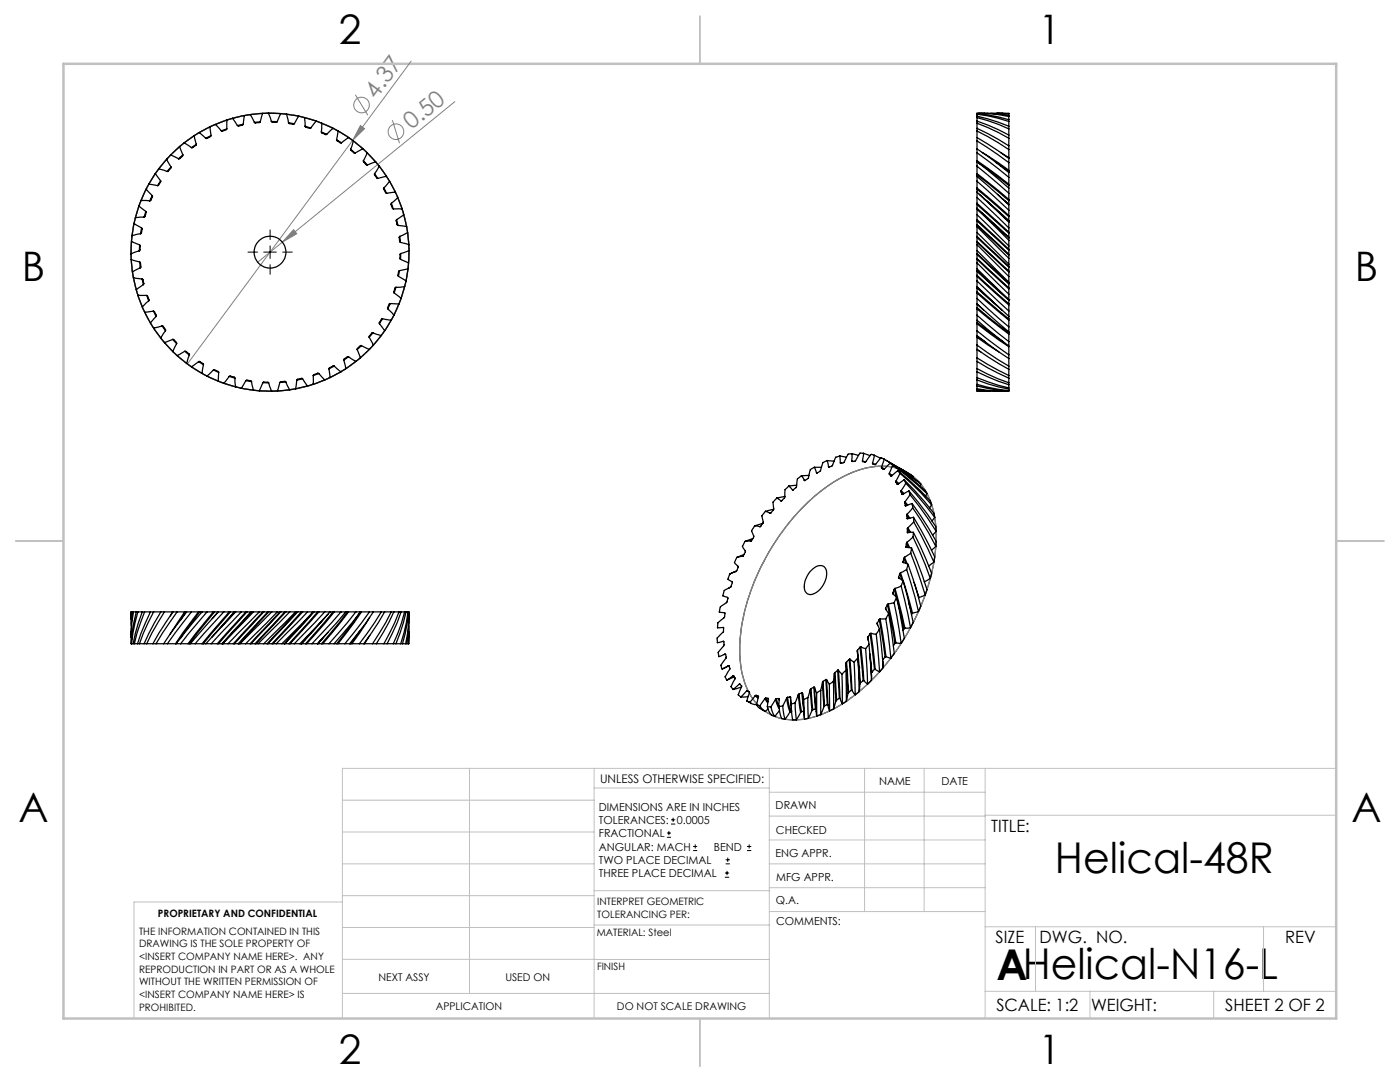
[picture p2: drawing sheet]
<svg xmlns="http://www.w3.org/2000/svg" width="279mm" height="216mm" viewBox="0 0 279 216" stroke-linecap="round" stroke-linejoin="round" font-family="sans-serif">
<g fill="none" stroke="#808080" stroke-width=".2">
<path d="M70.9 18.9l2.5 4.1M82.1 12.2l-44.7 60.4M71.9 25l.8 .7-2.3 2.3zM78.3 24l1.4 4.6M90.8 20.3l-34.5 28M56.3 48.3l-4.9 4M58.6 45.8l.6 .8-2.9 1.7z"/>
<circle cx="72.2" cy="21" r="1.56"/>
<circle cx="79" cy="26.3" r="1.56"/>
</g>
<g fill="none" stroke="#000" stroke-width=".2">
<path d="M52.6 50.3h2.5M53.9 49.1v2.5M133.1 167.1h.8M133.1 166.2h.8M133.5 165.8v.9M133.9 164.4h.9M133.9 163.6h.9M134.3 163.2v.8M138.3 169.7h.8M138.3 168.9h.8M138.7 168.5v.8M144.7 175h.8"/>
<path d="M144.7 174.2h.8M144.8 172.4h.9M144.8 171.6h.9M145.1 173.8v.8M145.2 171.1v.9M149.1 169.7h.8M149.1 168.9h.8M149.5 168.5v.8"/>
</g>
<g fill="none" stroke="#808080" stroke-width=".25">
<path d="M159.9 101.6a27 27 0 0 1 13.5-8.3 10.2 10.2 0 0 1 11.3 4.7 21 21 0 0 1 1.7 13.8 44.7 44.7 0 0 1-17.7 28.3 17.9 17.9 0 0 1-11.6 3.4 10.3 10.3 0 0 1-8.8-8.2 28.3 28.3 0 0 1 1.1-16.2 47 47 0 0 1 10.5-17.5zM160.1 101.3a26.5 26.5 0 0 1 13.5-8.1 10.1 10.1 0 0 1 12.2 7.2 26.7 26.7 0 0 1-.3 15.8 44.2 44.2 0 0 1-17.1 24.1 17.8 17.8 0 0 1-11.6 3.2 10.5 10.5 0 0 1-8.5-8.5 29.7 29.7 0 0 1 1.5-16.9 46.9 46.9 0 0 1 10.3-16.8z"/>
<circle cx="53.9" cy="50.3" r="27.7"/>
</g>
<g fill="none" stroke="#c0c0c0" stroke-width=".2">
<path d="M68.3 159.7h50.3M93.7 153.3v44.9M118.6 153.3v49.9M118.6 157.2h34.9M153.5 153.3v49.9M153.5 158.1h43.1M172.5 153.3v28.6M184.4 153.3v28.6M196.6 153.3v49.9M266.7 153.3h-198.4v49.9M68.3 178.7h50.3M68.3 172.4h50.3"/>
<path d="M68.3 166h50.3M68.3 180h-41.6v23.2M118.6 177.7h35M153.5 167.6h43.1M153.5 162.8h43.1M153.5 172.4h43.1M153.5 177.1h43.1M196.6 162.7h70.1M68.3 198.2h85.2M68.3 191.4l85.2 .1M68.3 185.1h50.3M118.6 184.6h35"/>
<path d="M153.6 181.9h43M196.6 197.8h70.1M196.6 184.9h70.1M206.7 184.9v12.9M217.5 197.8v5.4M242.2 197.8v5.4M252.2 184.9v12.9"/>
</g>
<path d="M139.7 3.2v9.5M3.1 107.9h9.6M266.7 107.9h9.5M139.7 203.2v9.6" fill="none" stroke="#c0c0c0" stroke-width=".25"/>
<path d="M12.7 12.7h254v190.5h-254z" fill="none" stroke="#c0c0c0" stroke-width=".5"/>
<path d="M51.4 50.3h-1.9M53.9 47.8v-1.9M53.9 52.8v1.9M56.4 50.3h1.9" fill="none" stroke="#000" stroke-width=".2" stroke-dasharray="15.2 1.3 1.3 1.3"/>
<g fill="#808080">
<path d="M58.6 45.8l.6 .8-2.9 1.7z"/>
<path d="M71.9 25l.8 .7-2.3 2.3z"/>
</g>
<g fill="none" stroke="#000" stroke-width=".25">
<path d="M29.2 37.7l1.2 1.3M29.2 37.7l-1 2.3M29.2 37.7l-.1 .1M29.7 36.7l-.5 1M29.7 36.7l1.7 .3M30.4 39v.2l-.1 .4-.2 .4-.2 .1M30.4 39l-.5 1.1M31 34.6l1.1 1.6-.5 .8h-.2M31 34.6l-1.3 2.1M31 34.6v.1M31.7 33.7l-.7 .9M31.7 33.7l1.6 .5"/>
<path d="M32.1 36.1l-.7 .9M33.3 31.8l.8 1.5v.2l-.6 .7h-.2M33.3 31.8l-1.6 1.9M33.3 31.8h-.1M34 30.9l-.7 .9M34 30.9l1.6 .8M34.1 33.3l-.8 .9M35.8 29.2l.7 1.7M35.8 29.2l-1.8 1.7M35.8 29.2v.1M36.5 30.9v.2l-.3 .3-.6 .3M36.5 30.9l-.9 .8"/>
<path d="M36.8 28.5l-1 .7M36.8 28.5l1.4 1M38.8 27.1l.4 1.7-.7 .7h-.3M38.8 27.1l-2 1.4M38.8 27.1h-.1M39.2 28.8l-1 .7M39.7 26.5l-.9 .6M39.7 26.5l1.4 1.1M41.9 25.3l.2 1.7M41.9 25.3l-2.2 1.2M41.9 25.3h.1M42.1 27v.2l-.4 .2-.5 .3-.1-.1"/>
<path d="M42.1 27.1l-1 .5M43 24.8l-1.1 .5M43 24.8l1.2 1.3M45.3 25.7l-.5 .3-.6 .1M45.3 25.7l-1.1 .4M45.3 24v1.7M45.3 24l-2.3 .8M45.3 24h-.1M46.4 23.6l-1.1 .4M46.4 23.6l1 1.4M48.5 24.8l-1.1 .2M48.8 23.1h.1"/>
<path d="M48.8 23.1l-.3 1.7-.9 .4-.2-.2M48.8 23.1l-2.4 .5M50 22.9l-1.2 .2M50 22.9l.8 1.5M51.9 24.3l-.1 .1-.9 .2-.1-.2M51.9 24.3l-1.1 .1M52.4 22.6l-2.4 .3M53.6 22.6l.6 1.6M53.6 22.6h-1.2l-.5 1.7M53.6 22.6l2.4 .1M54.2 24.2l.1 .2h.8l.2-.1M54.2 24.2l1.1 .1"/>
<path d="M56 22.7h.1M56 22.7l-.7 1.6M56 22.7l1.2 .1M57.2 22.8l.4 1.7M57.2 22.8l2.4 .4M57.6 24.5l.1 .2h.4h.6M57.6 24.5l1.1 .2M59.6 23.2h.1M59.6 23.2l-.9 1.5M59.6 23.2l1.1 .3M60.7 23.5l.2 1.7M60.7 23.5l2.4 .7"/>
<path d="M60.9 25.2l.5 .3h.6M60.9 25.2l1.1 .3M63.1 24.2h.1M63.1 24.2l-1.1 1.3M63.1 24.2l1.1 .4M64.1 26.3l.1 .2 .6 .3h.4M64.1 26.3l1.1 .5M64.2 24.6l-.1 1.7M64.2 24.6l2.3 1M66.5 25.6l-1.3 1.2M66.5 25.6l1 .5M67.2 27.9v.1l.7 .5h.3"/>
<path d="M67.2 27.9l1 .6M67.5 26.1l-.3 1.8M67.5 26.1l2.1 1.3M69.5 27.4h.1M69.6 27.4l-1.4 1.1M69.6 27.4l.9 .7M70 29.8v.2l.3 .3 .4 .3 .2-.1M70 29.8l.9 .8M70.5 28.1l-.5 1.7M70.5 28.1l1.9 1.6M72.4 29.7h.1M72.4 29.7l-1.5 .8"/>
<path d="M72.4 29.7l.9 .8M72.5 32.1l.1 .2 .6 .6 1.8-.6M72.5 32.1l.8 .8M73.3 30.5l-.8 1.6M73.3 30.5l1.6 1.8M74.8 34.6v.3l.6 .7 1.7-.4M74.8 34.6l.6 1M74.9 32.2l.1 .1M75 32.3l.7 .9M75.7 33.2l-.9 1.4M75.7 33.2l1.4 2M76.6 37.5v.2l.5 .9 1.8-.3"/>
<path d="M76.6 37.5l.6 1.1M77.1 35.1v.1M77.1 35.2l.7 1M77.8 36.2l-1.2 1.3M77.8 36.2l1.1 2.1M78.9 38.3h.1M78.9 38.3l.5 1.1M79.4 39.4l-1.3 1.2M79.4 39.4l.9 2.3M195 39.4l6.3 6.1M195 38.3l6.3 6M195 38.3v1.1"/>
<path d="M195 39.4v1.2M195 36.2l6.3 5.7M195 36.2v-1l6.3 5.7M195 37.5l6.3 5.5M195 36.2v1.3M195 37.7l6.3 5.5M195 37.7v.6M195 33.2l6.3 5.4M195 33.2v-.9l6.3 5.2M195 34.6l6.3 5.2M195 33.2v1.4M195 37.5v.2"/>
<path d="M195 34.9l6.3 5.1M195 34.6v.3M195 30.5l6.3 4.9M195 29.7l2.1 1.5 4.2 3.2M195 29.7v.8M195 32.1l6.3 4.7M195 30.5v1.6M195 32.1v.2M195 28.1l6.3 4.4M195 28.1v-.7l4.2 2.7 2.1 1.5M195 28.1v1.6M195 26.1l2.1 1.1 4.2 2.6"/>
<path d="M195 26.1v-.5l4.2 2.2 2.1 1.3M195 26.1v1.3M195 24.6l4.2 1.8 2.1 1.2M195 24.6v.9M195 24.2l4.2 1.7 2.1 1.1M195 24.2v.4M195 23.5l4.2 1.3 2.1 .9M195 23.5v.6M195 23.5v-.3l2.1 .5 4.2 1.5M195 22.8l2.1 .3 4.2 1.1M195 22.8v-.1l2.1 .2 4.2 1M195 22.6l4.2 .3 2.1 .3"/>
<path d="M195 22.6h.1M195 22.8v.3M195 34.9v.3M195.1 32.4l6.2 4.6M195.3 22.6a30.4 30.4 0 0 1 6 .4M195.4 38.8l5.2 4.6M196 30.4l5.3 3.6M196.4 39.6l4.9 4.4M197.7 22.6l3.6 .1M198.8 32.4l2.5 1.8M198.9 22.6l2.4 .1M199.1 38.8l2.2 2"/>
<path d="M199.7 30.4l1.6 1.1M200 39.6l1.3 1.1M201.3 37.5v1.1M201.3 38.6v1.2M201.3 39.8v.2M201.3 34.4v1M201.3 35.4v1.4M201.3 37v.5M201.3 36.8v.2M201.3 31.6v.9M201.3 32.5v1.5M201.3 34.2v.2"/>
<path d="M201.3 34v.2M201.3 29.1v.7M201.3 29.8v1.7M201.3 31.5v.1M201.3 27.6v1.5M201.3 27v.6M201.3 25.7v1.3M201.3 25.2v.5M201.3 24.2v1M201.3 23.9v.3M201.3 23.2v.7M201.3 23v.2"/>
<path d="M201.3 22.7v.3M26.1 50.7l.1 1.1M26.2 51.8l1.7 .5M26.2 51.8l.2 2.5M26.2 51.8v.1M26.2 48.2l1.7 .7v1l-.1 .2M26.2 48.2l-.1 2.5M26.2 48.2h.1M26.4 47l-.2 1.2M26.4 54.3l.2 1.1 1.8 .3M26.6 55.5l.6 2.3M26.7 44.6l1.6 1-.1 .9-.2 .1"/>
<path d="M26.7 44.6l-.3 2.4M27 43.5l-.3 1.1M27.2 57.8l.3 1.1M27.5 58.9h1.8M27.5 58.9l.9 2.3M27.5 58.9l.1 .1M27.7 41.1l1.4 1.1M27.7 41.1l-.7 2.4M27.7 41.1h.1M27.8 50.1l-1.7 .6M27.9 52.3l.1 .2 .1 .8-.1 .1M27.9 48.9l-.1 1.2"/>
<path d="M27.9 52.3l.1 1.1M28 53.4l-1.6 .9M28 46.6l-1.6 .4M28.2 40l-.5 1.1M28.2 40l1.7 .1M28.3 45.5l-.3 1.1M28.4 55.7l.1 .1 .2 .8-.1 .2M28.4 55.7l.2 1.1M28.6 56.8l-1.4 1M28.8 43.3l-1.8 .2M29.1 42.2l-.1 1-.2 .1M29.1 42.2l-.3 1.1"/>
<path d="M29.3 58.9l.2 .2 .2 .7v.2M29.3 58.9l.4 1.1M78.1 40.6l-.1 .2 .4 .9h1.9M78.1 40.6l.4 1.1M78.7 58.5l1.3 1M79 57.3l-.3 .6v.6M79 57.3l-.3 1.2M79.2 43.8l-.1 .3 .1 .7 .2 .2M79.2 43.8l.2 1.2M79.4 45l1.7 .2M79.5 55.1l1.5 1-.2 1.1M79.7 54l-.1 .2-.2 .7 .1 .2"/>
<path d="M79.7 54l-.2 1.1M79.8 47.2l-.1 .2 .1 .8 .1 .2M79.8 47.2l.1 1.1M79.9 48.4l1.7 .4M79.9 51.8l1.6 .7M80 50.6l-.2 .1v.7l.1 .4M80 50.6l-.1 1.2M80 59.5l-.4 1.1M80 59.5h.1M80.2 41.7h.1M80.3 41.7l.3 1.1M80.6 42.8l-1.4 1"/>
<path d="M80.6 42.8l.5 2.4M80.8 57.2l-1.8 .1M80.8 57.2l-.8 2.3M81.1 45.2l.3 1.2M81.1 45.2h.1M81.4 46.4l-1.6 .8M81.4 46.4l.2 2.4M81.4 53.6l-1.7 .4M81.4 53.6l-.4 2.4M81.5 52.5l-.1 1.1M81.5 52.4v.1M81.6 48.8h.1"/>
<path d="M81.6 48.8v1.2M81.6 50l-1.6 .6M81.6 50l-.1 2.5M195 41.6l1.9 1.8-1-.9M195 57.3l4.9 4.6M195 46.4l6.3 6.3M195 45.2v1.2M195 45.2l6.3 6.3M195 45v.2M195 45l6.3 5.9M195 46.4v.8M195 47.2l6.3 5.9"/>
<path d="M195 50l6.3 6.3M195 48.8v1.2M195 48.8l6.3 6.4M195 48.4v.4M195 48.4l6.3 5.9M195 50v.6M195 50.6l6.3 5.9M195 42.8l6.3 6.3M195 42.8v-1.1l6.3 6.2M195 43.8l6.3 5.9M195 42.8v1M195 51.8l6.3 5.8"/>
<path d="M195 52.5l6.3 6.2M195 51.8v.7M195 53.6l6.3 6.2M195 52.5v1.1M195 53.6v.4M195 40.6l6.3 5.7M195 57.2l6.3 5.9M195 56.1l6.3 6M195 56.1v1.1M195 55.1l6.3 5.8M195 55.1v1M195 57.2v.1"/>
<path d="M195 58.5l6.3 5.4M195 59.5l6.3 5.7M195 58.5v1M195 59.5v1.1M195 44.8l6.3 5.9M195 44.8v.2M195 48.2l6.3 5.9M195 48.2v.2M195 47.4l6.3 5.9M195 47.2v.2M195 50.8l6.3 5.9M195 50.6v.2"/>
<path d="M195 44.1l6.3 5.8M195 43.8v.3M195 51.6l6.3 5.8M195 51.6v.2M195 47.4v.8M195 44.1v.7M195 50.8v.8M195 41.6l6.3 5.7M195 54.2l6.3 5.7M195 54v.2M195 40.8l6.3 5.7M195 40.6v.2"/>
<path d="M195 40.8v.8M195 54.9l6.3 5.7M195 54.2v.7M195 54.9v.2M195 57.3v.2M195 58.2l6.3 5.4M195 57.5v.7M195 58.2v.3M195 54l3.5 3.2M195 57.5l4.1 3.6M196.8 43.4l4.5 4.1M198.5 57.2l2.8 2.6"/>
<path d="M198.5 57.2v.1M200.5 43.4h.1M200.6 43.4l.7 .7M201.3 51.5v1.2M201.3 50.9v.6M201.3 52.7v.4M201.3 55.2v1.1M201.3 54.3v.9M201.3 56.3v.2M201.3 47.9v1.2M201.3 49.1v.6M201.3 57.6v1.1"/>
<path d="M201.3 58.7v1.1M201.3 47.5v.4M201.3 59.8h.1M201.3 44.3v1.2M201.3 45.5v.8M201.3 44.1v.2M201.3 40.9v1M201.3 41.9v1.1M201.3 50.7v.2M201.3 54.1v.2M201.3 53.1v.2M201.3 56.5v.2"/>
<path d="M201.3 49.7v.2M201.3 40.8v.1M201.3 57.4v.2M201.3 53.3v.8M201.3 49.9v.8M201.3 56.7v.7M201.3 47.3v.2M201.3 59.8v.1M201.3 46.3v.2M201.3 46.5v.8M201.3 59.9v.7M201.3 44v.1"/>
<path d="M201.3 43.2v.8M201.3 43v.2M201.3 40.7v.1M201.3 40v.7M28.4 61.2l.5 1.1 1.9-.1 .4 .8v.1M28.9 62.3l1.1 2.2M28.9 62.3h.1M29.7 60l-1.3 1.2M30 64.5l.7 .9M30.6 62.1l.6 1M30.7 65.4l1.7-.4 .7 .8-.1 .2M30.7 65.4l1.4 2.1"/>
<path d="M30.7 65.4v.1M31.2 63.1l-1.2 1.4M32.1 67.5l.7 .9M32.3 65l.7 1M32.8 68.4l1.8-.7 .6 .6v.3M32.8 68.4h.1M32.8 68.3l1.7 1.9M33 66l-.9 1.5M34.5 67.7l.7 .9M34.5 70.2l.8 .7M35.2 68.6l-.7 1.6M35.3 70.9l2 1.6"/>
<path d="M35.3 70.9l.1 .1M36.9 70.1l.9 .8M37.3 72.5l.9 .7M37.8 70.9l-.5 1.6M37.8 70.9v-.2l-.8-.6-1.7 .8M38.2 73.2l2.1 1.3M38.2 73.2h.1M39.6 72.1l1 .7M40.6 72.8l-.3 1.7M40.6 72.8l-.1-.2-.8-.5-1.5 1.1M41.4 75.1l2.2 1M42.6 73.8l1 .5"/>
<path d="M43.6 76.1l1.1 .4M43.6 74.3v1.8M43.6 74.3v-.1l-.9-.4-1.4 1.2-1-.5M44.7 76.5l2.3 .7M44.7 76.5h.1M45.8 75.1l.9 .1 .2 .3M45.8 75.1l-1.1 1.4M45.8 75.1l1.1 .4M46.9 75.5l.1 1.7M48.2 77.5l2.4 .4M49.1 76l.2-.2 .8 .2 .1 .2M49.1 76l-.9 1.5-1.2-.3"/>
<path d="M49.1 76l1.1 .2M50.2 76.2l.4 1.7M50.6 77.9l1.2 .1M51.8 78l2.4 .1M51.8 78h.1M52.5 76.3l1.1 .1M53.6 76.4l.6 1.7M53.6 76.4l-.1-.1h-1l-.7 1.7M57 76.2l.8 1.6M57 76.2l-.1-.1-.9 .1-.2 .1-.4 1.7-1.2 .1M57 76.2l-1.1 .1M57.8 77.8l-2.4 .2"/>
<path d="M59 77.6l-1.2 .2M59 77.6h.1M59.2 75.8l-.2 1.8M60.4 75.6l1 1.4M60.4 75.6l-.3-.1-.7 .2-.2 .1M60.4 75.6l-1.2 .2M61.4 77l-2.4 .6M62.5 76.7l-1.1 .3M62.5 74.9v1.8M62.5 76.7h.1M63.6 74.5l1.2 1.3M63.6 74.5l-.1-.1-.9 .4-.1 .1"/>
<path d="M63.6 74.5l-1.1 .4M64.8 75.8l-2.3 .9M65.7 73.6l.2 1.8M65.9 75.4l-1.1 .4M65.9 75.3h.1M66.7 73.1l1.4 1.1M66.7 73.1l-.2-.1-.7 .4-.1 .2M66.7 73.1l-1 .5M68.1 74.2l-2.2 1.1M68.6 71.9l.4 1.7M69 73.6l-.9 .6M69.1 73.5l-.1 .1"/>
<path d="M69.6 71.2l1.4 .9M69.6 71.2l-.6 .2-.4 .5M69.6 71.2l-1 .7M71 72.1l-2 1.5M72 71.3l-.1 .1M72.1 69l1.6 .7M72.1 69h-.2l-.6 .6 .6 1.8-.9 .7M72.1 69l-.8 .7M73.7 69.7l-1.8 1.7M74.4 66.4l1.7 .6M74.4 66.4l-.2 .1-.5 .8 .8 1.6M74.4 66.4l-.7 .9"/>
<path d="M74.5 68.9l-.8 .8M74.5 68.8v.1M76.1 67l-1.6 1.9M76.3 63.6l1.8 .3M76.3 63.6l-.2 .1-.4 .8 1.1 1.5M76.3 63.6l-.6 1M76.8 66l-.7 1M76.8 66h.1M77.4 61.6l1.2 1.3-.5 1M77.9 60.6h1.7M77.9 60.6h-.2l-.2 .4-.2 .5 .1 .1M77.9 60.6l-.5 1"/>
<path d="M78.1 63.9l-1.3 2.1M79.6 60.6l-1 2.2M195 60.6l1.3 1.2M195 60.6l6.3 5.6M195 63.9l6.3 5.1M195 62.9l6.3 5.3M195 62.9v1M195 61.6l6.3 5.1M195 61.6v1.3M195 61.4l6.3 5M195 60.7v.7M195 61.4v.2"/>
<path d="M195 64.6l6.3 4.6M195 66l6.3 4.8M195 64.6v1.4M195 67l6.3 4.5M195 66v1M195 63.9v.4M195 64.3v.3M195 68.9l4.2 2.9 2.1 1.3M195 67.3v1.6M195 68.9v.7a41 41 0 0 0 6.3 4.1M195 67.1v.2M195 71.4l2.1 1.3 4.2 2.2"/>
<path d="M195 69.8v1.6M195 71.4v.6a33.6 33.6 0 0 0 6.3 3.5M195 73.6l4.2 2 2.1 .8M195 72.2v1.4M195 73.6v.5a29.2 29.2 0 0 0 6.3 2.7M195 75.4l4.2 1.5 2.1 .5M195 74.2v1.2M195 75.4v.4a27.4 27.4 0 0 0 6.3 1.8M195 76.7l2.1 .6 4.2 .7M195 75.8v.9M195 76.7v.3a26.7 26.7 0 0 0 6.3 1M195 77.6l2.1 .3 4.2 .1"/>
<path d="M195 77.6v.2l3.9 .2M195 77.8v.2h2.7M195 64.3l5.3 3.9M195 67.3l4.4 2.9M195 67v.1M195 69.7v.1M195 77.1v.5M195 67.1l1.6 1.1M195 69.8l.7 .4M195.3 78.1h1.2M195.3 78l-.3 .1M198.9 78.1h1.2"/>
<path d="M201.3 62.1v1M201.3 60.9v1.2M201.3 63.9v1.3M201.3 65.2v1M201.3 60.6v.3M201.3 63.1v.5M201.3 63.6v.3M201.3 68.2v.8M201.3 66.7v1.5M201.3 66.2v.2M201.3 66.4v.3M201.3 69.2v1.6"/>
<path d="M201.3 70.8v.7M201.3 69v.2M201.3 71.5v1.6M201.3 73.1v.6M201.3 73.7v1.2M201.3 74.9v.6M201.3 75.5v.9M201.3 76.4v.4M201.3 76.8v.6M201.3 77.4v.2M201.3 77.6v.4M201.3 78h.1"/>
<path d="M155 99.4l-.7 .8 .1 1.4-.7 .8M155 99.4l.9 .5M156 99.9h-.1M156.6 99.1l-1.6 .3M157.4 97l-.7 .7-.1 1.5-.6 .7M157.4 97l.8 .8M158.2 97.8h.1M158.3 97.7l-.1 .1M159 96.8l-1.6 .2M159.9 94.9l-.8 .7-.1 1.5-.7 .7M159.9 94.9l.6 .9M160.5 95.8h.2"/>
<path d="M161.4 94.9h-1.5M162.5 93.2l.4 1.1M162.5 93.2l-.8 .5-.4 1.7-.7 .5-.1-.1M162.5 93.2h1.4M162.9 94.3h.2M165.1 91.9l-.8 .4-.6 1.7-.8 .3M165.1 91.9l.2 1.2M165.1 91.9l1.4 .1M165.3 93.1l.3 .1M167.6 91l-.8 .2-.7 1.8-.7 .2-.1-.1M167.6 91l.1 1.4M167.6 91l1.3 .2"/>
<path d="M167.7 92.4h.3M170 92l.3 .1M170 90.5l-.7 .1-.9 1.7-.6 .2-.1-.1M170 90.5v1.5M170 90.5l1.3 .4M172.1 92l.1 .1 .5 .1M172.1 92l.6 .2M172.3 90.5l-.7-.1-.9 1.6-.3 .1-.4-.1M172.3 90.5l-.2 1.5M172.3 90.5l1.3 .4M174.1 92.4l.6 .3M174.5 90.8l-.7-.1-1.1 1.5"/>
<path d="M174.5 90.8l-.4 1.6M174.5 90.8l1.3 .6M175.9 93.2v.2M175.9 93.4l.4 .3 .2-.1M175.9 93.4l.5 .3M175.9 93.2l.6 .4M176.5 91.6l-.6-.3-1.3 1.4-.4-.1-.1-.2M176.5 91.6l-.6 1.6M176.5 91.6l2.5 1.5 4.8 3.5M176.8 91.9l4.1 2.5 2.5 1.7 .4 .5M177.5 94.4v.2M177.5 94.6l.3 .4"/>
<path d="M177.5 94.4l.5 .5M177.5 94.6l.4 .4M177.7 92.4l-1.2 1.2M177.7 92.4l.5 .5M177.7 92.4a48.3 48.3 0 0 1 7 5.6l.3 .5M177.8 95h.1M178.2 92.9l-.7 1.5M178.2 92.9l2.4 1.7 4.4 3.9M178.8 93l3.4 2.1M178.8 96.2l.3 .4M178.8 96.2l.4 .4M178.8 96v.2"/>
<path d="M178.8 96l.6 .5M179.1 96.6v.1M179.2 93.9l-1.4 1.1M179.2 93.9l.4 .5M179.2 93.9a41 41 0 0 1 6.5 6.3l.2 .5M179.4 93.3l2.8 1.8M179.6 94.4l-.8 1.6M179.6 94.4l4.3 4.1 2 2.2M179.8 98.1l.2 .5M179.8 98.1l.4 .5M179.8 97.9v.2M179.8 97.9l.6 .6"/>
<path d="M180 98.6h.1M180.4 95.7l-1.3 .9M180.4 95.7l.4 .7M180.4 95.7a49.1 49.1 0 0 1 6 6.9l.1 .6M180.8 96.4l-1 1.5M180.8 96.4l2 2.2 3.7 4.6M181.4 98l-1.4 .6M181.4 98l.2 .7M181.4 98a40 40 0 0 1 5.4 7.3v.7M181.6 98.7l-1 1.4M181.6 98.7l1.9 2.4 3.3 4.9M182.2 95.1v.1"/>
<path d="M183.8 96.6l-.2 .3M185 98.5l-.3 .5M145.8 117.2l-.3 .1M147 111.2l-.4 1.1 .7 .7-.1 .6-.3 .5-1.3 .4-.3 1.1 .9 .5-.3 1-1.4 .7-.2 1.1 1 .4-.2 .8-1.3 1-.1 .4-.2 .6 1.2 .2-.1 .8-1.3 1.2-.1 1h1.2v.8l-1.3 1.2 .1 .9 1.2-.2 .1 .3v.5l-1.2 1.4 .2 .8 1.2-.5M147 113.9l-1.3 .6M148.2 111l-1.2 .2M148.3 110.9l-.1 .1M148.5 110.6l-1.5 .6M148.7 108l-.5 1 .6 1.1-.6 .9M149.8 108h-1.1M149.9 107.9l-.1 .1M150.2 107.5l-1.5 .5"/>
<path d="M150.6 104.9l-.6 1 .5 1.2-.7 .9M150.6 104.9l1.1 .2M151.7 105.1h.1M152.3 104.4l-1.7 .5M152.8 102l-.8 .9 .3 1.4-.6 .8M152.8 102l.9 .4M153.8 102.4h-.1M154.4 101.6l-1.6 .4M161.6 114.1a2.35 2.35 0 0 1 2.7-1.1 2.53 2.53 0 0 1 .2 3.3 3.7 3.7 0 0 1-2.9 2.3 1.51 1.51 0 0 1-1.1-1.9l.3-1.1zM178.2 118.3v.2l.7 .7M178.2 118.3v.2M178.5 117.6l-.3 .7"/>
<path d="M178.5 117.6l.4 1.6M178.6 117.4l-.1 .2M178.6 117.4l2 7.9M178.9 119.2l-.5 1.1M178.9 119.2l1.6 8.2-.7 1M179 119.7l1.4 5.8M179.4 115.2v.2l.8 .5M179.4 115.2v.2M179.6 114.5l-.2 .7M179.6 114.5l.4 1.2M179.7 114.3l-.1 .2M179.7 114.3l.9 2.7 1.5 5.3"/>
<path d="M179.8 116.9l-1.2 .5M179.8 116.9l1.9 8.4M180.2 112.1l.1 .2M180.2 115.9l-.4 1M180.2 115.9a52.3 52.3 0 0 1 2 8.5l-.5 .9M180.3 112.3l.9 .3M180.4 111.4l-.2 .7M180.4 111.4l.4 1M180.5 111.2l-.1 .2M180.5 111.2l.5 1.3M180.6 100.3l.1 .6M180.6 100.3l.4 .6"/>
<path d="M180.6 100.1v.2M180.6 100.1l.6 .7M180.7 100.9h.1M180.8 109.1l.1 .1M180.9 109.2l1 .2M180.9 108.4l-.1 .7M180.9 108.4l.4 .9M180.9 113.6l-1.2 .7M180.9 113.6l1.7 5.6 .7 2.8M181 102.8v.6M181 102.8l.4 .6M181 108.2l-.1 .2"/>
<path d="M181 108.2l.5 1.1M181 102.6v.2M181 102.6l.6 .8M181 103.4l.1 .1M181.1 105.5v.7M181.1 106.2l.1 .1M181.1 105.5l.4 .8M181.2 105.3l-.1 .2M181.2 105.3l.5 .9M181.2 112.6l-.3 1M181.2 112.6a50.8 50.8 0 0 1 2.5 8.5l-.4 .9M181.8 110.4l-1.3 .8"/>
<path d="M181.8 110.4l2.8 8.3M181.9 109.4l-.1 1M181.9 109.4a55.9 55.9 0 0 1 3.1 8.4l-.4 .9M182 100.5l-1.3 .4M182 100.5l.1 .8M182 100.5a51.2 51.2 0 0 1 4.8 7.7v.8M182.1 101.3l-1.1 1.3M182.1 101.3l3.2 5.1 1.5 2.6M182.2 107.2l-1.2 1M182.2 107.2l2.4 5.4 1.1 2.8M182.3 106.2l-1.1 .1M182.3 106.2l-.1 1"/>
<path d="M182.3 106.2a57.8 57.8 0 0 1 3.6 8.3l-.2 .9M182.3 103.2l-1.3 .2M182.3 103.2l.1 .9M182.3 103.2a51.5 51.5 0 0 1 4.2 8.1l-.1 .8M182.4 104.1l-1.2 1.2M182.4 104.1l1.4 2.7 2.6 5.3M182.4 116.2l1 3M183.4 119.2l-.1 .1M184.6 118.7l-1.2 .5M185.7 115.4l-1.3 .7M185.9 100.7l-.4 .6M186.4 112.1l-1.1 .8"/>
<path d="M186.5 103.2l-.5 .8M186.8 109l-.9 .8M186.8 106l-.7 .8M26.1 122.4v1.2M26.1 126.1v1.1M26.1 122.1l.1 .3M26.2 128.4h.1M26.2 128.4h.4M26.4 122.1h-.2v2.7M26.6 128.4h.2M26.6 122.1l-.3 2.1-.1 4.2M26.6 122.1h-.2l-.2 4"/>
<path d="M26.6 122.1h.5M26.8 128.4h.6M27.4 128.4h.4M27.5 122.1l-1 4.2-.3 2.1M27.5 122.1h.9M27.5 122.1h-.3a27.9 27.9 0 0 0-1 6.3M27.8 128.4h1M28.8 128.4h.5M28.9 122.1l-1.6 4.2-.5 2.1M28.9 122.1h1.1M28.9 122.1h-.5a29.2 29.2 0 0 0-1.8 6.3M29.3 128.4h1.2"/>
<path d="M30.5 128.4h.7M30.7 122.1l-2.1 4.2-.8 2.1M30.7 122.1h1.3M30.7 122.1h-.6a36.1 36.1 0 0 0-2.7 6.3M31.2 128.4h1.5M32.7 128.4h.7M32.8 122.1l-2.5 4.2-1 2.1M32.8 122.1h1.6M32.8 122.1h-.6a37.3 37.3 0 0 0-3.4 6.3M33.4 128.4h1.6M34.4 122.1h.1M34.4 122.1l-.4 .8"/>
<path d="M35 128.4h.2M35.2 128.4h.9M35.3 122.1l-2.9 4.2-1.2 2.1M35.3 122.1h1.6M35.3 122.1h-.7a46.8 46.8 0 0 0-4.1 6.3M36.1 128.4h1.4M36.9 122.1h.2M36.9 122.1l-2.9 4.4M37.1 122.1h.1M37.1 122.1l-1.1 1.7M37.5 128.4h.3M37.8 128.4h.2"/>
<path d="M38 128.4h.9M38.2 122.1l-4.8 6.3M38.2 122.1h1.4M38.2 122.1h-.9l-4.6 6.3M38.9 128.4h1.4M39.6 122.1l-4.6 6.3M39.6 122.1h.3M39.9 122.1h.4M39.9 122.1l-3.9 5.3M40.3 128.4h.3M40.6 128.4h.5M41.1 128.4h1.1"/>
<path d="M41.3 122.1l-5.2 6.3M41.3 122.1h1.3M41.3 122.1h-1l-5.1 6.3M42.2 128.4h1.2M42.6 122.1l-5.1 6.3M42.6 122.1h.2M42.8 122.1l-5 6.3M42.8 122.1h.7M43.4 128.4h.2M43.6 122.1l-1.2 1.3M43.6 122.1l-5.6 6.3M43.6 122.1h1.1"/>
<path d="M43.6 128.4h.7M44.3 128.4h.1M44.4 128.4h1.1M44.4 128.4h.1M44.7 122.1l-5.8 6.3M44.7 122.1h1.1M45.5 128.4h1.1M45.8 122.1l-5.5 6.3M45.8 122.1h.2M46 122.1l-5.4 6.3M46 122.1h.7M46.6 128.4h.2"/>
<path d="M46.7 122.1h.2M46.7 122.1l-3.6 4.2M46.8 128.4h.8M46.9 122.1l-4.6 5M46.9 122.1h.1M47 125.6l-2.6 2.8M47 125.6v.1M47 122.1l-5.9 6.3M47 122.1h1.2M47.6 128.4h.1M47.7 128.4h.2M47.9 128.4h1.1"/>
<path d="M48.2 122.1l-6 6.3M48.2 122.1h.9M49 128.4h.9M49.1 122.1l-5.7 6.3M49.1 122.1h.2M49.3 122.1l-5.7 6.3M49.3 122.1h.8M49.9 128.4h.2M50.1 122.1l-5.8 6.3M50.1 122.1h.1M50.1 128.4h.8M50.2 122.1h.4"/>
<path d="M50.2 122.1l-3.2 3.5M50.6 122.1l-6.2 6.3M50.6 122.1h1.2M50.9 128.4h.2M51.1 128.4h.4M51.5 128.4h1.1M51.8 122.1l-6.3 6.3M51.8 122.1h.7M52.5 122.1l-5.9 6.3M52.5 122.1h.1M52.6 128.4h.7M52.6 122.1l-5.8 6.3"/>
<path d="M52.6 122.1h.8M53.3 128.4h.2M53.4 122.1l-5.8 6.3M53.4 122.1h.2M53.5 128.4h.8M53.6 122.1h.6M53.6 122.1l-5.9 6.3M54.2 122.1l-6.3 6.3M54.2 122.1h1.2M54.3 128.4h.2M54.5 128.4h.6M55.1 128.4h1.2"/>
<path d="M55.4 122.1l-6.4 6.3M55.4 122.1h.4M55.8 122.1l-5.9 6.3M55.8 122.1h.2M56 122.1l-5.9 6.3M56 122.1h.8M56.3 128.4h.4M56.7 128.4h.2M56.8 122.1l-5.9 6.3M56.8 122.1h.2M56.9 128.4h.8M57 122.1h.8"/>
<path d="M57 122.1l-5.9 6.3M57.7 128.4h.2M57.8 122.1l-6.3 6.3M57.8 122.1h1.2M57.9 128.4h.8M58.7 128.4h1.2M59 122.1l-6.4 6.3M59 122.1h.2M59.2 122.1l-5.9 6.3M59.2 122.1h.2M59.4 122.1l-5.9 6.3M59.4 122.1h.7"/>
<path d="M59.9 128.4h.2M60.1 128.4h.1M60.1 122.1l-5.8 6.3M60.1 122.1h.3M60.2 128.4h.8M60.4 122.1l-5.9 6.3M60.4 122.1h1M60.8 127.7l-.7 .7M60.8 124l-4.1 4.4M60.8 127.6v.1M61 128.4h.2M61.2 128.4h1.1"/>
<path d="M61.4 122.1l-6.3 6.3M61.4 122.1h1.1l-6.2 6.3M62.3 128.4h1.1M62.5 122.1l-1.7 1.9 .9-1M62.5 122.1h.2M62.7 122.1l-5.8 6.3M62.7 122.1h.7M63.4 128.4h.1M63.4 122.1l-5.7 6.3M63.4 122.1h.2M63.5 128.4h.7M63.6 122.1l-5.7 6.3"/>
<path d="M63.6 122.1h1.2M64.2 128.4h.2M64.4 128.4h1.3M64.6 123.5l-4.4 4.9M64.6 127.1l-1.1 1.3M64.8 122.1l-6.1 6.3M64.8 122.1h1.1M65.4 122.6l-4.6 5.1M65.4 126.2l-2 2.2M65.7 128.4h1M65.9 122.1l-6 6.3M65.9 122.1h.6"/>
<path d="M66.5 122.1l-5.5 6.3M66.5 122.1h.2M66.7 128.4h.5M66.7 122.1l-5.5 6.3M66.7 122.1h1.4M67.2 128.4h.3M67.5 128.4h1.3M68.1 122.1l-5.8 6.3M68.1 122.1h.9l-5.6 6.3M68.8 128.4h1M69 122.1h.3M69.3 122.1l-5.1 6.3"/>
<path d="M69.3 122.1h.3M69.6 122.1l-5.2 6.3M69.6 122.1h1.4M69.8 128.4h.2M70 128.4h.2M70.2 128.4h1.5M71 122.1l-5.3 6.3M71 122.1h.9l-5.2 6.3M71.7 128.4h.9M71.8 122.3l-1.4 1.9-3.2 4.2M71.8 125.9l-1.8 2.5M71.9 122.1h.2"/>
<path d="M72.1 122.1l-4.6 6.3M72.1 122.1h1.6M72.6 128.4h.1M72.7 128.4h1.7M73.7 122.1l-4.9 6.3M73.7 122.1h.8M73.8 123.2l-3.6 5.2M73.8 126.8l-1.1 1.6M74.4 128.4h.7M74.5 122.1l-1.4 2.1-3.3 4.2M74.5 122.1h1.6M75.1 128.4h1.5"/>
<path d="M76.1 122.1l-1.3 2.1-3.1 4.2M76.1 122.1h.7M76.6 128.4h.7M76.8 122.1l-1.3 2.1-2.9 4.2M76.8 122.1h1.3M77.3 128.4h1.2M78.1 122.1l-1.1 2.1-2.6 4.2M78.1 122.1h.5l-1 2.1-2.5 4.2M78.5 128.4h.5M78.7 122.1h.9M79 128.4h1M79.6 122.1l-.8 2.1-2.2 4.2"/>
<path d="M79.6 122.1h.4l-.7 2.1-2 4.2M80 128.4h.3M80.1 122.1h.7M80.3 128.4h.7M80.8 122.1l-.6 2.1-1.7 4.2M80.8 122.1h.2l-.5 2.1-1.5 4.2M81 128.4h.2M81.1 122.1h.3M81.2 128.4h.3M81.4 122.1l-.3 2.1-1.1 4.2M81.4 122.1h.1l-.2 2.1-1 4.2M81.6 124.8l-.1 3.6"/>
<path d="M81.6 122.1a25.5 25.5 0 0 1-.6 6.3M81.6 123.6l-.1 2.7-.3 2.1M81.6 127.2l-.1 1.2M81.6 122.4v1.2M81.6 126.1v1.1M144.7 130.5l.1 .1 .2 .6-1.1 1.6 .2 .7 1.2-.6M144.7 130.5l-.2 .1M145.3 132.9h.2M145.4 132.8l-.1 .1M145.5 132.9l-1.2 .5M145.5 132.9l.2 .6-1 1.5 .4 .7M146.3 134.9l.1-.1 .3 .5-.8 1.7 .4 .6"/>
<path d="M146.3 134.9l-1.2 .8M146.3 135.2h.1M146.3 135.1l-1.2 .6M146.4 134.8l-.1 .1M146.5 135l-.2 .2M147.5 136.6l-1.2 1M147.7 136.5l.3 .4v.2M147.7 136.5l-.2 .1M148 137.1l-.7 1.5 .5 .5M148 137.1l-1.7 .5M149 137.9l.2-.1 .4 .3-.6 1.7M149 137.9l-1.2 1.2"/>
<path d="M149 137.9l.4 .1M149 139.8l.6 .4M149 139.8l.9 .6M149.3 139l-1.5 .1M150.7 138.9l-1.1 1.3M150.7 138.9l.6 .3M150.9 138.7l.4 .2M150.9 138.7l-.2 .2M150.9 138.7l.4 .4M151.3 138.9l-.3 1.8M151.3 138.9l.1 .1M152.6 139.4l-.9 1.4"/>
<path d="M152.6 139.4l.6 .8M152.8 139.3h.5M152.8 139.3l-.2 .1M152.8 139.3l.4 .7M153.3 139.3l.1 .2M153.4 139.5l-.3 1.5M154.8 139.6l-1 1.4M154.8 139.6l.7 1.8M154.9 139.4l-.1 .2M154.9 139.4l.5 1.5M155.4 139.4l.1 1.6M155.4 139.4h-.5"/>
<path d="M155.4 139.4l.1 .3M157 139.3l-.8 1.6M157 139.3l.7 2.8M157.2 139.1l-.2 .2M157.2 139.1l.6 2.9M157.7 139l.2 1.5M157.7 139l-.5 .1M157.7 139l.1 .7M157.8 139.8l.2 2.1-.2 .1M159.3 138.6l-.6 1.6M159.3 138.6l.5 3.5M159.5 138.5l-.2 .1"/>
<path d="M159.5 138.5l.4 3.5M160 138.3h.2M160 138.3l-.5 .2M160 138.3l.4 3.1M160.2 138.3l.3 5M160.2 138.3l.2 1.3M160.4 139.6l.1 3.9 .8-.2M161.2 139.2l-.8 .4M161.2 139.2l.1 4.1M161.7 137.6l-.5 1.6M161.7 137.6l.4 4.2M161.9 137.4l-.2 .2"/>
<path d="M161.9 137.4l.3 4.2M162.4 137.1l.2 .1M162.4 137.1l-.5 .3M162.4 137.1l.3 4.4M162.6 137.2l.4 1.1M162.6 137.2l.2 3.3M163 138.3v4.6M163.8 137.8l-.8 .5M163.8 137.8v4.8M164.1 136.2l-.3 1.6M164.1 136.2l.3 4.8M164.3 136l-.2 .2"/>
<path d="M164.3 136l.3 4.8M164.8 135.6h.2M164.8 135.6l-.5 .4M164.8 135.6l.3 5M165 135.6l.5 1M165 135.6l.2 5.1M165.5 136.6l.1 5.3M166.3 135.9l-.8 .7M166.3 135.9l.1 5.6M166.5 134.4l-.2 1.5M166.5 134.4l.3 5.5M166.7 134.2l-.2 .2"/>
<path d="M166.7 134.2l.3 5.5M166.8 139.9l-.4 1.6M167 139.7l-.2 .2M167.2 133.7h.1M167.2 133.7l-.5 .5M167.2 133.7l.3 5.6M167.3 133.7l.7 .8M167.3 133.7l.3 5.7M167.5 139.3l.1 .1M167.5 139.3l-.5 .4M167.6 139.4l.5 1M168 134.5l.1 5.9"/>
<path d="M168.8 132.3v1.5M168.8 133.8l-.8 .7M168.8 132.3l.4 6.1M168.8 133.8l.1 6.1M168.9 139.9l-.8 .5M168.9 132.1l-.1 .2M168.9 132.1l.5 6M169.2 138.4l-.3 1.5M169.4 138.1l-.2 .3M169.5 131.6l-.6 .5M169.5 131.6l.4 6.2M169.6 131.5l.9 .6"/>
<path d="M169.6 131.5l-.1 .1M169.6 131.5l.4 6.3M169.9 137.8h.1M169.9 137.8l-.5 .3M170 137.8l.7 .8M170.5 132.1l.2 6.5M171.1 129.7l.1 1.6M171.1 129.7l.6 6.6M171.2 130.8l.2 2.5M171.2 131.3l-.7 .8M171.2 131.3l.2 6.7M171.4 133.2h.1"/>
<path d="M171.4 133.2l.2 3.3M171.4 138l-.7 .6M171.6 136.5l-.2 1.5M171.6 129.2l-.5 .5M171.6 129.2l.7 6.6M171.7 136.3l-.1 .2M171.8 129.1l1 .3M171.8 129.1l-.2 .1M171.8 129.1l.6 6.7M172.3 135.8l-.6 .5M172.4 135.8l.7 .7M172.4 135.8h-.1"/>
<path d="M172.8 129.4l.3 7.1M173.2 127.1l-.1 .2 .3 1.3M173.2 127.1l.1 .8M173.4 128.6l-.6 .8M173.4 128.6l.5 7.1M173.6 130.5l.3 5.2M173.6 126.5l-.4 .6M173.6 126.5l.9 7.1M173.6 130.5l.4 3.6M173.8 126.4l1.1 .1M173.8 126.4l-.2 .1M173.8 126.4l.9 7.1"/>
<path d="M173.9 135.7l-.8 .8M174 134.1l-.1 .2M174.5 133.6l-.5 .5M174.7 133.5l.8 .6M174.7 133.5l-.2 .1M174.9 126.5l.6 7.6M175.1 124.3l.4 1.3M175.1 124.3l.1 .4M175.5 123.6l-.4 .7M175.5 123.6l1.1 7.5M175.5 125.6l-.6 .9M175.5 125.6l.8 7.6"/>
<path d="M175.6 123.5l-.1 .1M175.6 123.5l1.2 7.5M176.2 132l.1 1.2M176.3 133.2l-.8 .9M176.6 131.1l-.4 .6M176.7 121.4l.6 1M176.7 121.4l.1 .2M176.8 123.5h-1.2M176.8 123.5l1 7.8M176.8 131l1 .3M176.8 131l-.2 .1M177.1 120.6l-.4 .8"/>
<path d="M177.1 120.6l1.5 7.8M177.3 120.5l-.2 .1M177.3 120.5l1.5 7.8M177.3 122.4l-.5 1.1M177.3 122.4l1.2 8-.7 .9M178.4 120.3l-1.1 .2M178.4 120.3l1.4 8.1M178.6 128.4l-.3 .5M178.8 128.3l1 .1M178.8 128.3l-.2 .1M180.4 125.5l-.2 .3M180.6 125.3l-.2 .2"/>
<path d="M181.4 120.3l.6 2.2M181.7 125.3h-1.1M182 122.5l-.1 .1M182.1 122.3l-.1 .2M183.3 122l-1.2 .3M149.6 140.2l.5 .2 .9 .2M151 140.7l.7 .1M151 140.7l.3 .4 1.2 .8M151.7 140.8l.2 .6 .9 .6 .5-.5M153.1 141h.7M153.1 141a2.36 2.36 0 0 0 1.1 1.8l.4 .1M153.8 141l.5 1.5 .3 .4"/>
<path d="M155.5 141a4.5 4.5 0 0 0 .6 2.4l.6 .1M155.6 141.7l-1 1.2M156.2 140.9l-.7 .1M156.2 140.9l.5 2.6M157.7 142.1l-1 1.4M157.8 142l-.1 .1M157.9 140.5l.3 3.2h.7M158.7 140.2l-.8 .3M158.7 140.2l.2 3.5M159.8 142.1l-.9 1.6M159.9 142l-.1 .1M160.5 141.9l-.6 .1"/>
<path d="M162.1 141.8l-.8 1.5M162.2 141.6l-.1 .2M162.7 141.5h.1M162.7 141.5l-.5 .1M162.8 140.5l.2 2.4M162.8 140.5h.1M163.8 142.6l-.8 .3M164.4 141l-.6 1.6M164.6 140.8l-.2 .2M165.1 140.6l.1 .1M165.1 140.6l-.5 .2M165.2 140.7l.4 1.2"/>
<path d="M166.4 141.5l-.8 .4"/>
<circle cx="53.9" cy="50.3" r="3.2"/>
</g>
<g font-size="8.5">
<text x="210.5" y="174.2">Helical-48R</text>
<text x="198.9" y="195.5">AHelical-N16-L</text>
</g>
<g font-size="8.1">
<text x="67.6" y="8.9">2</text>
<text x="207.3" y="8.9">1</text>
<text x="4.4" y="56.2">B</text>
<text x="270.4" y="56.2">B</text>
<text x="3.7" y="164.1">A</text>
<text x="269.7" y="164.1">A</text>
<text x="67.6" y="212.4">2</text>
<text x="207.3" y="212.4">1</text>
</g>
<g font-size="4.7" fill="#808080">
<text x="75.1" y="19.9" transform="rotate(-54 75.1 19.9)">4.37</text>
<text x="82.1" y="26" transform="rotate(-39 82.1 26)">0.50</text>
</g>
<g font-size="3.4">
<text x="197.8" y="166">TITLE:</text>
<text x="198.7" y="188.1">SIZE</text>
<text x="207.5" y="188.1">DWG. NO.</text>
<text x="256.5" y="188.2">REV</text>
<text x="198.8" y="201.7">SCALE: 1:2</text>
<text x="217.7" y="201.8">WEIGHT:</text>
<text x="244.5" y="201.7">SHEET 2 OF 2</text>
</g>
<text font-size="2.4" x="119.8" y="156.2">UNLESS OTHERWISE SPECIFIED:</text>
<g font-size="2.2">
<text x="119.5" y="161.8">DIMENSIONS ARE IN INCHES</text>
<text x="154.8" y="161.4">DRAWN</text>
<text x="175.4" y="156.6">NAME</text>
<text x="187.9" y="156.7">DATE</text>
<text x="119.5" y="167.1">FRACTIONAL</text>
<text x="119.5" y="164.4">TOLERANCES:</text>
<text x="135.1" y="164.4">0.0005</text>
<text x="154.9" y="166.3">CHECKED</text>
<text x="119.5" y="169.7">ANGULAR: MACH</text>
<text x="119.5" y="172.4">TWO PLACE DECIMAL</text>
<text x="142.5" y="169.7">BEND</text>
<text x="154.8" y="171">ENG APPR.</text>
<text x="119.5" y="175">THREE PLACE DECIMAL</text>
<text x="154.9" y="175.7">MFG APPR.</text>
<text x="154.9" y="180.4">Q.A.</text>
<text x="154.9" y="184.6">COMMENTS:</text>
</g>
<g font-size="2.1">
<text x="75.5" y="195.7">NEXT ASSY</text>
<text x="100.9" y="195.7">USED ON</text>
<text x="86.9" y="201.5">APPLICATION</text>
<text x="123.1" y="201.6">DO NOT SCALE DRAWING</text>
</g>
<g font-size="2">
<text x="31.5" y="182.9">PROPRIETARY AND CONFIDENTIAL</text>
<text x="119.2" y="180.6">INTERPRET GEOMETRIC</text>
<text x="119.2" y="183.1">TOLERANCING PER:</text>
<text x="27.8" y="186.5">THE INFORMATION CONTAINED IN THIS</text>
<text x="27.8" y="189">DRAWING IS THE SOLE PROPERTY OF</text>
<text x="27.8" y="191.6">&lt;INSERT COMPANY NAME HERE&gt;. ANY</text>
<text x="119.1" y="186.7">MATERIAL: Steel</text>
<text x="27.8" y="194.1">REPRODUCTION IN PART OR AS A WHOLE</text>
<text x="27.8" y="196.6">WITHOUT THE WRITTEN PERMISSION OF</text>
<text x="119.1" y="193.5">FINISH</text>
<text x="27.8" y="199.1">&lt;INSERT COMPANY NAME HERE&gt; IS</text>
<text x="27.8" y="201.7">PROHIBITED.</text>
</g>
</svg>
